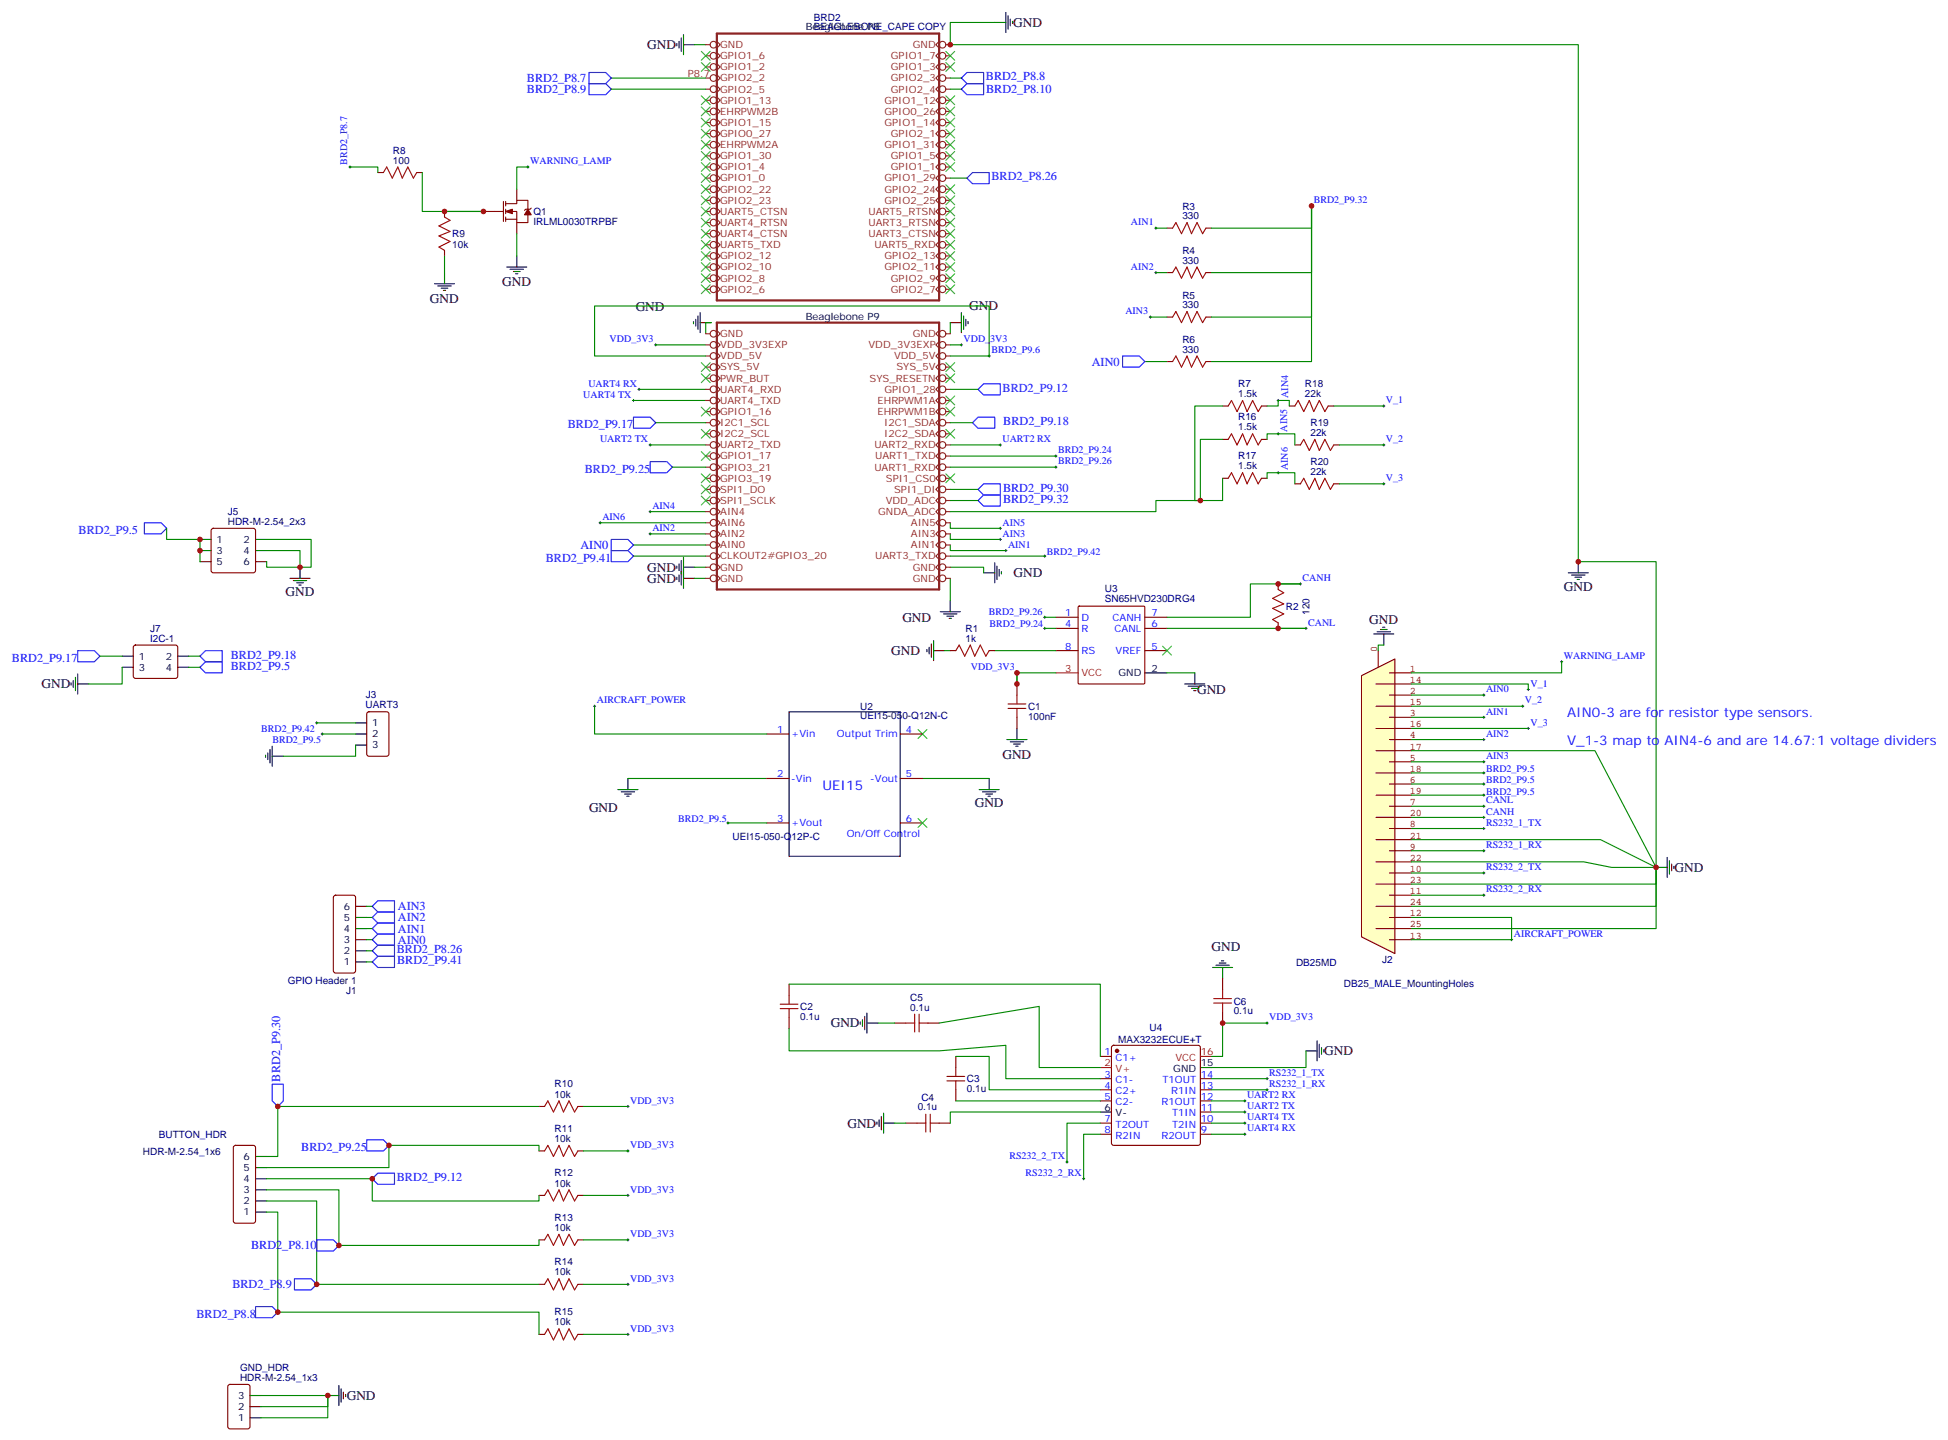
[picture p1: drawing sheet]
<svg xmlns="http://www.w3.org/2000/svg" width="618mm" height="457mm" viewBox="0 0 618 457" stroke-linecap="round" stroke-linejoin="round" font-family="sans-serif">
<g fill="none" stroke="#870000" stroke-width=".35">
<path d="M335.1 195.9h7.1M335.1 199.4h7.1M342.2 192.5l.3-.2h20.5l.3 .2v24.2l-.2 .3h-20.6l-.3-.2zM363.3 195.9h7.1M363.3 199.4h7.1M335.1 206.4h7.1M363.3 206.4h7.1M349.2 335.2h3.5M353 331.9l.4-.2h26.9l.5 .2 .2 .5v30.3l-.3 .5-.4 .2h-26.9l-.5-.2-.2-.5v-30.3zM349.2 342.3h3.5M349.2 345.8h3.5M349.2 349.3h3.5"/>
<path d="M349.2 356.4h3.5M349.2 359.9h3.5M381 342.3h3.5M381 345.8h3.5M381 349.3h3.5M381 356.4h3.5M381 359.9h3.5M381 352.8h3.5"/>
</g>
<g fill="none" stroke="#000" stroke-width=".35">
<path d="M363.3 213.5h7.1M376 217h6.4M377.1 217.7h4.2M378.1 218.4h2.2M378.8 219.1h.8M379.2 213.5v3.5M196.1 250.5h6.4M197.2 251.2h4.2M198.2 252h2.1M198.9 252.7h.7M199.3 247v3.5M310.8 250.5h6.3"/>
<path d="M311.8 251.2h4.3M312.9 252h2.1M313.6 252.7h.7M313.9 247v3.5M381 338.7h3.5M349.2 352.8h3.5"/>
</g>
<path d="M335.1 213.5h7.1M349.2 338.7h3.5M381 335.2h3.5" fill="none" stroke="#f00" stroke-width=".35"/>
<circle cx="354.5" cy="333.4" r=".53" fill="#870000" stroke="#870000" stroke-width=".35"/>
<path d="M199.3 247h44.1M292.8 247h21.1" fill="none" stroke="#008700" stroke-width=".35"/>
<path d="M188.3 224.1h.8M188.7 223.7v.7" fill="none" stroke="#000" stroke-width=".32"/>
<g fill="#850000" stroke="#850000" stroke-width=".35">
<circle cx="439.9" cy="213.5" r="1.06"/>
<circle cx="439.9" cy="220.6" r="1.06"/>
<circle cx="439.9" cy="227.6" r="1.06"/>
<circle cx="439.9" cy="234.7" r="1.06"/>
<circle cx="439.9" cy="241.7" r="1.06"/>
<circle cx="439.9" cy="248.8" r="1.06"/>
<circle cx="439.9" cy="255.8" r="1.06"/>
<circle cx="439.9" cy="262.9" r="1.06"/>
<circle cx="439.9" cy="269.9" r="1.06"/>
<circle cx="439.9" cy="277" r="1.06"/>
<circle cx="439.9" cy="284.1" r="1.06"/>
<circle cx="439.9" cy="291.1" r="1.06"/>
<circle cx="439.9" cy="298.2" r="1.06"/>
<circle cx="435.6" cy="217" r="1.06"/>
<circle cx="435.6" cy="224.1" r="1.06"/>
<circle cx="435.6" cy="231.1" r="1.06"/>
<circle cx="435.6" cy="238.2" r="1.06"/>
<circle cx="435.6" cy="245.3" r="1.06"/>
<circle cx="435.6" cy="252.3" r="1.06"/>
<circle cx="435.6" cy="259.4" r="1.06"/>
<circle cx="435.6" cy="266.4" r="1.06"/>
<circle cx="435.6" cy="273.5" r="1.06"/>
<circle cx="435.6" cy="280.5" r="1.06"/>
<circle cx="435.6" cy="287.6" r="1.06"/>
<circle cx="435.6" cy="294.6" r="1.06"/>
</g>
<path d="M432.1 214.4l10.6-5.3v93.5l-10.6-5.3z" fill="#ffffc2" stroke="#850000" stroke-width=".35"/>
<g fill="none" stroke="#850000" stroke-width=".35">
<path d="M436.7 217h11.3M437.4 206.4v5.3M440.9 213.5h7.1M436.7 224.1h11.3M436.7 231.1h11.3M436.7 238.2h11.3M440.9 220.6h7.1M440.9 227.6h7.1M440.9 234.7h7.1M436.7 259.4h11.3M436.7 245.3h11.3M436.7 252.3h11.3"/>
<path d="M440.9 241.7h7.1M440.9 248.8h7.1M440.9 255.8h7.1M436.7 266.4h11.3M436.7 273.5h11.3M440.9 262.9h7.1M440.9 269.9h7.1M440.9 277h7.1M436.7 280.5h11.3M436.7 287.6h11.3M436.7 294.6h11.3M440.9 284.1h7.1"/>
<path d="M440.9 291.1h7.1M440.9 298.2h7.1"/>
</g>
<g fill="none" stroke="#000" stroke-width=".32">
<path d="M110.7 53h.7M111.1 52.6v.7M167.2 53h.7M167.5 52.6v.7M366.5 72.4h.7M366.9 72v.7M415.9 65.3h.7M416.2 65v.7M366.5 86.5h.7M366.9 86.1v.8M207.8 109.4h.7M208.1 109.1v.7"/>
<path d="M304.8 109.4h.7M305.1 109.1v.7M313.6 113h.7M313.9 112.6v.7M364.7 100.6h.7M365.1 100.3v.7M200.7 127.1h.7M201 126.7v.7M202.5 123.5h.7M202.8 123.2v.7M405.3 127.1h.7M405.3 137.7h.7"/>
<path d="M405.7 126.7v.7M405.7 137.3v.7M438.8 128.8h.7M439.2 128.5v.7M206 141.2h.7M206.3 140.8v.7M317.1 141.2h.7M317.5 140.8v.7M334.8 144.7h.7M334.8 148.2h.7M335.1 144.4v.7M335.1 147.9v.7"/>
<path d="M405.3 150h.7M405.7 149.6v.8M438.8 141.2h.7M438.8 153.5h.7M439.2 140.8v.7M439.2 153.2v.7M190.1 165.9h.7M190.5 165.5v.7M206 162.3h.7M206 169.4h.7M206.3 162v.7M206.3 169.1v.7"/>
<path d="M317.1 171.2h.7M317.1 167.6h.7M317.5 167.3v.7M317.5 170.8v.7M318.9 174.7h.7M319.2 174.3v.7M331.2 176.5h.7M331.6 176.1v.7M331.2 199.4h.7M331.2 195.9h.7M331.6 195.5v.7M331.6 199v.7"/>
<path d="M412.4 185.3h.7M412.7 184.9v.7M414.1 199.4h.7M414.5 199v.7M322.4 213.5h.7M322.8 213.1v.8M484.7 218.8h.7M485 218.4v.7M495.3 210h.7M495.6 209.6v.7M100.2 229.4h.7M100.5 229v.7"/>
<path d="M101.9 232.9h.7M102.3 232.6v.7M470.6 220.6h.7M470.6 227.6h.7M470.6 234.7h.7M470.9 220.2v.7M470.9 227.3v.7M470.9 234.3v.7M482.9 224.1h.7M483.3 223.7v.7M484.7 231.1h.7M485 230.8v.7"/>
<path d="M470.6 241.7h.7M470.6 255.8h.7M470.6 259.4h.7M470.6 252.3h.7M470.6 245.3h.7M470.6 248.8h.7M470.9 241.4v.7M470.9 244.9v.7M470.9 248.4v.7M470.9 252v.7M470.9 255.5v.7M470.9 259v.7"/>
<path d="M230.7 261.1h.7M231 260.8v.7M470.6 262.9h.7M470.6 269.9h.7M470.6 277h.7M470.9 262.5v.7M470.9 269.6v.7M470.9 276.6v.8M470.6 284.1h.7M470.9 283.7v.7M479.4 298.2h.7M479.7 297.8v.7"/>
<path d="M401.8 324.6h.7M402.1 324.3v.7M198.9 351.1h.7M199.3 350.7v.7M394.7 352.8h.7M394.7 349.3h.7M394.7 359.9h.7M394.7 356.4h.7M395.1 349v.7M395.1 352.5v.7M395.1 356v.7M395.1 359.6v.7"/>
<path d="M401.8 345.8h.7M401.8 342.3h.7M402.1 341.9v.7M402.1 345.4v.7M198.9 365.2h.7M198.9 379.3h.7M199.3 364.8v.7M199.3 379v.7M338.3 368.7h.7M338.6 368.4v.7M343.6 374h.7M343.9 373.7v.7"/>
<path d="M198.9 393.4h.7M199.3 393.1v.7M198.9 407.5h.7M199.3 407.2v.7M198.9 423.4h.7M199.3 423.1v.7"/>
</g>
<g fill="none" stroke="#008700" stroke-width=".35">
<path d="M220.5 14.2h3.5M315.7 7.1h-14.1v7.1h199.3v164h24.7v97M194 24.8h30M194 28.3h30M301.6 24.8h3.5M301.6 28.3h3.5M111.1 53h8.8v1.8M134 54.8v12.3h19.4h-12.3M167.5 53h-3.5v7M301.6 56.5h5.3M164 74.2v7M366.9 72.4h3.5"/>
<path d="M416.2 65.3v49.4h-31.7M416.2 65.3v35.3h-31.7M416.2 65.3v21.2h-31.7M416.2 65.3v7.1h-31.7M141.1 81.2v5.3M366.9 86.5h3.5M208.1 109.4h15.9M224 113h-35.3v-15.9h125.2v15.9h-12.3M225.7 102.4h-1.7v3.5M301.6 109.4h3.5M301.6 102.4v3.5M363.3 114.7h7.1"/>
<path d="M365.1 100.6h5.3M201 127.1h23M202.8 123.5h21.2M208.1 134.1h15.9M301.6 123.5h8.8M301.6 134.1h7M388 128.8h-8.8v30h1.8v-19.4h7M402.1 128.8h3.6v-1.7h3.5v1.7M402.1 139.4v-1.7h8.9v3.5M423.3 128.8h15.9M206.3 141.2h17.7M213.4 148.2h10.6"/>
<path d="M301.6 141.2h15.9M301.6 144.7h33.5M301.6 148.2h33.5M301.6 155.3h8.8M301.6 158.8h8.8M388 151.8v7h-21.1v3.5h-65.3M402.1 151.8v-1.8h8.9v3.5M425.1 141.2h14.1M425.1 153.5h14.1M52.9 167.6v3.6h10.6v7M84.6 174.7h10.6v5.3h-10.6v-1.8M84.6 171.2h14.1v8.8h-3.5"/>
<path d="M190.5 165.9h33.5M201 176.5h23M201 172.9h23M206.3 169.4h17.7M206.3 162.3h17.7M220.5 180h3.5M301.6 169.4v1.8h15.9M301.6 165.9v1.7h15.9M301.6 172.9v1.8h17.6M301.6 180h10.6v1.8M301.6 176.5h30M220.5 183.5h3.5"/>
<path d="M301.6 183.5v7.1M331.6 199.4h3.5M331.6 195.9h3.5M370.4 199.4h44.1M405.7 185.3h7h-15.9v10.6h-26.4M31.7 208.2h7.1M38.8 211.7v5.3h-10.6M59.9 208.2h3.6M59.9 211.7h3.6M299.8 206.4h1.8M315.7 206.4h19.4M322.8 213.5v3.5v-3.5h12.3"/>
<path d="M370.4 213.5h8.8M439.2 204.7h-1.8v1.7M448 217h37v1.8M495.6 210v3.5h-47.6M100.5 229.4h12.4M102.3 232.9h10.6M112.9 236.4v3.6h-23M188.7 224.1v8.8h54.7M448 238.2h58.2l19.4 37M448 220.6h22.9M448 227.6h22.9M448 234.7h22.9"/>
<path d="M448 224.1h35.3M448 231.1h37M448 241.7h22.9M448 255.8h22.9M448 259.4h22.9M448 245.3h22.9M448 248.8h22.9M448 252.3h22.9M231 261.1h12.4M448 266.4h60l17.6 8.8M448 273.5h54.7l8.8 1.7h14.1M448 262.9h22.9"/>
<path d="M448 269.9h22.9M448 277h22.9M525.6 275.2v12.4h-77.6M525.6 275.2v19.4h-77.6M525.6 275.2v5.3h-77.6M116.4 298.2h1.7M116.4 294.6h1.7M116.4 287.6h1.7M116.4 291.1h1.7M448 291.1h31.7v7.1h-31.7M448 284.1h22.9M116.4 301.7h1.7"/>
<path d="M116.4 305.2h1.7M250.4 312.3h98.8v22.9M250.4 326.4v7h47.7l21.1-1.7v10.6h30M278.7 324.6h5.3M298.1 324.6l31.7-5.3v19.4h19.4M303.4 335.2h10.5v10.6h35.3M402.1 324.6h-14.1v10.6h-3.5M414.5 333.4v5.3h-30M171.1 351.1h-82.9v15.9h-3.6M185.2 351.1h14.1M284 356.4h3.5M303.4 349.3h45.8"/>
<path d="M349.2 356.4h-10.6v12.3M349.2 359.9h-5.3v14.1M349.2 352.8h-47.6v3.6M384.5 345.8h17.6M384.5 342.3h17.6M384.5 352.8h10.6M384.5 356.4h10.6M384.5 359.9h10.6M384.5 349.3h10.6M84.6 374h33.5v7.1h53v-1.8M84.6 377.5h23v17.7h63.5v-1.8M171.1 365.2v-1.8h-47.7v7.1h-38.8"/>
<path d="M185.2 365.2h14.1M185.2 379.3h14.1M84.6 381.1h15.9v26.4h70.6M84.6 384.6h3.6v31.7h82.9v7.1M185.2 393.4h14.1M185.2 407.5h14.1M185.2 423.4h14.1M82.9 442.8h21.1v3.5h-21.1M104 442.8v7.1h-21.1"/>
</g>
<g fill="none" stroke="#000" stroke-width=".35">
<path d="M214.8 13.8v.7M215.5 13.1v2.1M216.2 12.1v4.2M216.9 14.2h3.6M216.9 11v6.4M315.7 7.1h3.5M319.2 4v6.3M319.9 5v4.2M320.6 6.1v2.1M321.3 6.8v.7M137.9 90h6.4M139 90.7h4.2"/>
<path d="M140 91.4h2.1M140.7 92.1h.7M141.1 86.5v3.5M160.8 84.7h6.4M161.9 85.4h4.2M162.9 86.1h2.2M163.7 86.9h.7M164 81.2v3.5M222.2 99.2v6.4M305.1 99.2v6.4M220.1 102v.7M220.8 101.3v2.1"/>
<path d="M221.5 100.3v4.2M222.2 102.4h3.5M301.6 102.4h3.5M305.8 100.3v4.2M306.5 101.3v2.1M307.2 102v.7M63.5 171.2h3.5M63.5 174.7h3.5M63.5 178.2h3.5M81.1 171.2h3.5M81.1 174.7h3.5M81.1 178.2h3.5"/>
<path d="M95.2 180v3.5M214.8 179.6v.7M215.5 178.9v2.1M216.2 177.9v7.7M216.9 176.8v9.9M216.9 180h3.6M315.7 178.6v6.3M316.4 179.6v4.3M500.9 178.2v3.6M92 183.5h6.4M93.1 184.2h4.2M94.2 184.9h2.1"/>
<path d="M94.9 185.6h.7M214.8 183.2v.7M215.5 182.5v2.1M216.9 183.5h3.6M298.4 194.1h6.4M299.5 194.8h4.2M300.5 195.5h2.1M301.2 196.2h.7M301.6 190.6v3.5M312.2 181.8h3.5M317.1 180.7v2.1M317.8 181.4v.7"/>
<path d="M438.1 199.7h2.1M438.8 199h.7M497.7 181.8h6.4M498.8 182.5h4.2M499.9 183.2h2.1M500.6 183.9h.7M22.5 216.7v.7M23.2 216v2.1M24 214.9v4.2M24.7 217h3.5M24.7 213.9v6.3M38.8 208.2h3.5"/>
<path d="M38.8 211.7h3.5M56.4 208.2h3.5M56.4 211.7h3.5M294.2 206.1v.7M294.9 205.4v2.1M295.6 204.3v4.3M296.3 206.4h3.5M296.3 203.3v6.3M436 201.2h6.3M437.1 200.4h4.2M439.2 201.2v3.5M84.3 239.6v.7"/>
<path d="M85 238.9v2.1M85.7 237.8v4.3M86.4 240h3.5M86.4 236.8v6.3M112.9 236.4h3.5M112.9 229.4h3.5M112.9 232.9h3.5M250.4 225.8h35.3v45.9h-35.3zM319.6 234.7h6.3M320.6 235.4h4.3M321.7 236.1h2.1M322.4 236.8h.7"/>
<path d="M322.8 231.1v3.6M525.6 275.2h3.5M529.1 272.1v6.3M529.8 273.1v4.3M530.5 274.2v2.1M531.2 274.9v.7M112.9 298.2h3.5M112.9 294.6h3.5M112.9 291.1h3.5M112.9 287.6h3.5M112.9 305.2h3.5M112.9 301.7h3.5"/>
<path d="M384.8 307h6.4M385.9 306.3h4.2M387 305.6h2.1M387.7 304.9h.7M388 307v3.5M273 324.3v.7M273.7 323.6v2.1M274.4 322.5v4.2M275.1 324.6h3.6M275.1 321.5v6.3M414.5 333.4h3.5M418 330.3v6.3"/>
<path d="M418.7 331.3v4.3M419.4 332.4v2.1M420.1 333.1v.7M278.3 356v.7M279 355.3v2.1M279.7 354.3v4.2M280.4 356.4h3.6M280.4 353.2v6.4M81.1 377.5h3.5M81.1 374h3.5M81.1 370.5h3.5M81.1 367h3.5"/>
<path d="M81.1 384.6h3.5M81.1 381.1h3.5M107.6 439.6v6.4M79.3 442.8h3.6M79.3 449.9h3.6M79.3 446.3h3.6M104 442.8h3.6M108.3 440.7v4.2M109 441.7v2.2M109.7 442.5v.7"/>
</g>
<g fill="none" stroke="#3c3" stroke-width=".35">
<path d="M222.6 16.3l2.8 2.8M222.6 19.8l2.8 2.8M225.4 16.3l-2.8 2.8M225.4 19.8l-2.8 2.8M300.2 16.3l2.8 2.8M300.2 19.8l2.8 2.8M303 16.3l-2.8 2.8M303 19.8l-2.8 2.8M222.6 30.4l2.8 2.8M222.6 33.9l2.8 2.9M222.6 37.5l2.8 2.8M225.4 30.4l-2.8 2.8"/>
<path d="M225.4 33.9l-2.8 2.9M225.4 37.5l-2.8 2.8M300.2 30.4l2.8 2.8M300.2 33.9l2.8 2.9M300.2 37.5l2.8 2.8M303 30.4l-2.8 2.8M303 33.9l-2.8 2.9M303 37.5l-2.8 2.8M222.6 41l2.8 2.8M222.6 44.5l2.8 2.8M222.6 58.6l2.8 2.9M222.6 48l2.8 2.9"/>
<path d="M222.6 51.6l2.8 2.8M222.6 55.1l2.8 2.8M225.4 41l-2.8 2.8M225.4 44.5l-2.8 2.8M225.4 58.6l-2.8 2.9M225.4 48l-2.8 2.9M225.4 51.6l-2.8 2.8M225.4 55.1l-2.8 2.8M300.2 41l2.8 2.8M300.2 58.6l2.8 2.9M300.2 44.5l2.8 2.8M300.2 48l2.8 2.9"/>
<path d="M300.2 51.6l2.8 2.8M303 41l-2.8 2.8M303 58.6l-2.8 2.9M303 51.6l-2.8 2.8M303 44.5l-2.8 2.8M303 48l-2.8 2.9M222.6 62.2l2.8 2.8M222.6 65.7l2.8 2.8M222.6 69.2l2.8 2.8M222.6 72.7l2.8 2.9M222.6 76.3l2.8 2.8M222.6 79.8l2.8 2.8"/>
<path d="M225.4 62.2l-2.8 2.8M225.4 65.7l-2.8 2.8M225.4 69.2l-2.8 2.8M225.4 72.7l-2.8 2.9M225.4 76.3l-2.8 2.8M225.4 79.8l-2.8 2.8M300.2 62.2l2.8 2.8M300.2 65.7l2.8 2.8M300.2 69.2l2.8 2.8M300.2 72.7l2.8 2.9M300.2 76.3l2.8 2.8M300.2 79.8l2.8 2.8"/>
<path d="M303 62.2l-2.8 2.8M303 65.7l-2.8 2.8M303 69.2l-2.8 2.8M303 72.7l-2.8 2.9M303 76.3l-2.8 2.8M303 79.8l-2.8 2.8M222.6 83.3l2.8 2.8M222.6 86.9l2.8 2.8M222.6 90.4l2.8 2.8M225.4 83.3l-2.8 2.8M225.4 86.9l-2.8 2.8M225.4 90.4l-2.8 2.8"/>
<path d="M300.2 83.3l2.8 2.8M300.2 86.9l2.8 2.8M300.2 90.4l2.8 2.8M303 83.3l-2.8 2.8M303 86.9l-2.8 2.8M303 90.4l-2.8 2.8M222.6 115.1l2.8 2.8M222.6 118.6l2.8 2.8M225.4 118.6l-2.8 2.8M225.4 115.1l-2.8 2.8M300.2 115.1l2.8 2.8M300.2 118.6l2.8 2.8"/>
<path d="M303 115.1l-2.8 2.8M303 118.6l-2.8 2.8M222.6 129.2l2.8 2.8M222.6 136.2l2.8 2.9M225.4 136.2l-2.8 2.9M225.4 129.2l-2.8 2.8M300.2 125.7l2.8 2.8M300.2 129.2l2.8 2.8M300.2 136.2l2.8 2.9M303 125.7l-2.8 2.8M303 129.2l-2.8 2.8M303 136.2l-2.8 2.9"/>
<path d="M222.6 143.3l2.8 2.8M222.6 150.4l2.8 2.8M222.6 153.9l2.8 2.8M222.6 157.4l2.8 2.8M225.4 143.3l-2.8 2.8M225.4 150.4l-2.8 2.8M225.4 153.9l-2.8 2.8M225.4 157.4l-2.8 2.8M300.2 150.4l2.8 2.8M303 150.4l-2.8 2.8M369 205l2.8 2.9M371.8 205l-2.8 2.9"/>
<path d="M291.4 231.5l2.8 2.8M294.2 231.5l-2.8 2.8M291.4 259.7l2.8 2.8M294.2 259.7l-2.8 2.8"/>
</g>
<g fill="none" stroke="#870000" stroke-width=".35">
<path d="M119.9 54.8h1.8M132.3 54.8h1.7M141.1 67.1v1.8M141.1 79.4v1.8M153.4 67.1h6.4M159.8 63.9v6.4M160.5 64.6h3.5v-1h3.5v2.8M160.5 67.1h3.5v3.5h3.5v-2.4M160.5 69.6h3.5M160.5 63.9v1.4M160.5 66.4v1.4M160.5 68.9v1.4"/>
<path d="M164 60v3.6M164 70.6v3.6M168.6 66l-.4 .4h-1.4l-.3 .3M370.4 72.4h1.7M382.7 72.4h1.8M370.4 86.5h1.7M382.7 86.5h1.8M370.4 100.6h1.7M370.4 114.7h1.7M382.7 100.6h1.8M382.7 114.7h1.8M388 128.8h1.8"/>
<path d="M388 139.4h1.8M400.4 128.8h1.7M400.4 139.4h1.7M409.2 128.8h1.8M421.5 128.8h1.8M388 151.8h1.8M400.4 151.8h1.7M411 141.2h1.7M411 153.5h1.7M423.3 141.2h1.8M423.3 153.5h1.8M67.2 167.8l.5-.2h12.7l.5 .2 .2 .5v12.7l-.2 .5-.5 .3h-12.7l-.5-.3-.2-.5v-12.7z"/>
<path d="M405.7 185.3v1.7M405.7 197.6v1.8M42.5 204.9l.5-.2h12.7l.5 .2 .2 .5-.1 9.4-.6 .5-13-.1-.4-.6v-9.2zM301.6 206.4h1.8M313.9 206.4h1.8M322.8 217v3.6M116.6 226.1l.5-.3h5.6l.7 .5v13l-.4 .6-5.9 .1-.7-.5v-12.9zM243.4 232.9h7M285.7 232.9h7.1M322.8 227.6v3.5M243.4 247h7M285.7 247h7.1"/>
<path d="M243.4 261.1h7M285.7 261.1h7.1M106 284.3l.5-.2h5.6l.7 .4 .1 23.5-.5 .7-5.9 .1-.6-.5-.1-23.5zM250.4 312.3v3.5M388 310.5v3.5M250.4 322.9v3.5M284 324.6h3.5M294.5 324.6h3.6M303.4 335.2v3.5M388 321.1v3.5M171.1 351.1h1.7M183.4 351.1h1.8"/>
<path d="M287.5 356.4h3.5M298.1 356.4h3.5M303.4 345.8v3.5M74.3 363.6l.5-.2h5.6l.6 .5 .1 23.5-.5 .7h-5.8l-.7-.4-.1-23.6zM171.1 379.3h1.7M171.1 365.2h1.7M183.4 379.3h1.8M183.4 365.2h1.8M171.1 393.4h1.7M183.4 393.4h1.8M171.1 407.5h1.7M183.4 407.5h1.8"/>
<path d="M72.5 439.5l.5-.2h5.6l.7 .4v13l-.4 .6-5.9 .1-.7-.5v-12.9zM171.1 423.4h1.7M183.4 423.4h1.8"/>
</g>
<g fill="none" stroke="#a10000" stroke-width=".35">
<path d="M121.7 54.8l1-1.8 1.8 3.5 1.8-3.5 1.4 3.5 1.7-3.5 1.8 3.5 1.1-1.7M141.1 68.9l1.7 1-3.5 1.8 3.5 1.7-3.5 1.5 3.5 1.7-3.5 1.8 1.8 1M372.1 72.4l1.1-1.8 1.8 3.6 1.7-3.6 1.4 3.6 1.8-3.6 1.8 3.6 1-1.8M372.1 86.5l1.1-1.8 1.8 3.6 1.7-3.6 1.4 3.6 1.8-3.6 1.8 3.6 1-1.8M372.1 100.6l1.1-1.8 1.8 3.6 1.7-3.6 1.4 3.6 1.8-3.6 1.8 3.6 1-1.8M372.1 114.7l1.1-1.7 1.8 3.5 1.7-3.5 1.4 3.5 1.8-3.5 1.8 3.5 1-1.8M389.8 128.8l1-1.7 1.8 3.5 1.8-3.5 1.4 3.5 1.7-3.5 1.8 3.5 1.1-1.8M389.8 139.4l1-1.7 1.8 3.5 1.8-3.5 1.4 3.5 1.7-3.5 1.8 3.5 1.1-1.8M411 128.8l1-1.7 1.8 3.5 1.7-3.5 1.4 3.5 1.8-3.5 1.8 3.5 1-1.8M389.8 151.8l1-1.8 1.8 3.5 1.8-3.5 1.4 3.5 1.7-3.5 1.8 3.5 1.1-1.7M412.7 141.2l1.1-1.8 1.7 3.5 1.8-3.5 1.4 3.5 1.8-3.5 1.7 3.5 1.1-1.7M412.7 153.5l1.1-1.7 1.7 3.5 1.8-3.5 1.4 3.5 1.8-3.5 1.7 3.5 1.1-1.8"/>
<path d="M405.7 187l1.7 1.1-3.5 1.8 3.5 1.7-3.5 1.4 3.5 1.8-3.5 1.8 1.8 1M303.4 206.4l1-1.7 1.8 3.5 1.7-3.5 1.5 3.5 1.7-3.5 1.8 3.5 1-1.8M319.9 224.8h5.7M319.9 223.4h5.7M322.8 220.6v2.8M322.8 224.8v2.8M247.6 318.6h5.7M250.4 315.8v2.8M385.2 318.3h5.6M385.2 316.9h5.6M388 314v2.9M388 318.3v2.8"/>
<path d="M247.6 320h5.7M250.4 320v2.9M287.5 324.6h2.8M290.3 321.8v5.6M291.7 324.6h2.8M291.7 321.8v5.6M303.4 338.7v2.9M172.8 351.1l1.1-1.8 1.7 3.5 1.8-3.5 1.4 3.5 1.8-3.5 1.8 3.5 1-1.7M291 356.4h2.8M293.8 353.6v5.6M295.2 356.4h2.9M295.2 353.6v5.6"/>
<path d="M300.5 343h5.7M300.5 341.6h5.7M303.4 343v2.8M172.8 379.3l1.1-1.8 1.7 3.6 1.8-3.6 1.4 3.6 1.8-3.6 1.8 3.6 1-1.8M172.8 365.2l1.1-1.8 1.7 3.6 1.8-3.6 1.4 3.6 1.8-3.6 1.8 3.6 1-1.8M172.8 393.4l1.1-1.7 1.7 3.5 1.8-3.5 1.4 3.5 1.8-3.5 1.8 3.5 1-1.8M172.8 407.5l1.1-1.7 1.7 3.5 1.8-3.5 1.4 3.5 1.8-3.5 1.8 3.5 1-1.8M172.8 423.4l1.1-1.8 1.7 3.6 1.8-3.6 1.4 3.6 1.8-3.6 1.8 3.6 1-1.8"/>
</g>
<g fill="#870000" stroke="#870000" stroke-width=".35">
<path d="M160.5 67.1l2.1-.7v1.4z"/>
<path d="M167.5 66.4l1.1 1.8h-2.1z"/>
</g>
<path d="M227.5 10.7h70.6v84.6h-70.6zM227.5 102.4h70.6v84.6h-70.6z" fill="none" stroke="#8c2424" stroke-width=".71"/>
<g fill="none" stroke="#8c2424" stroke-width=".35">
<path d="M224 14.2h1.4M224 17.7h1.4M227.5 13.1l1.1 1.1-1.1 1M227.5 16.7l1.1 1-1.1 1.1M298.1 13.1l-1.1 1.1 1.1 1M298.1 16.7l-1.1 1 1.1 1.1M300.2 14.2h1.4M300.2 17.7h1.4M224 21.2h1.4M224 24.8h1.4M224 28.3h1.4M224 31.8h1.4"/>
<path d="M224 35.3h1.4M224 38.9h1.4M227.5 20.2l1.1 1-1.1 1.1M227.5 23.7l1.1 1.1-1.1 1M227.5 27.2l1.1 1.1-1.1 1.1M227.5 30.8l1.1 1-1.1 1.1M227.5 34.3l1.1 1-1.1 1.1M227.5 37.8l1.1 1.1-1.1 1M298.1 20.2l-1.1 1 1.1 1.1M298.1 23.7l-1.1 1.1 1.1 1M298.1 27.2l-1.1 1.1 1.1 1.1M298.1 30.8l-1.1 1 1.1 1.1"/>
<path d="M298.1 34.3l-1.1 1 1.1 1.1M298.1 37.8l-1.1 1.1 1.1 1M300.2 21.2h1.4M300.2 24.8h1.4M300.2 28.3h1.4M300.2 31.8h1.4M300.2 35.3h1.4M300.2 38.9h1.4M224 42.4h1.4M224 45.9h1.4M224 49.5h1.4M224 53h1.4"/>
<path d="M224 56.5h1.4M227.5 41.3l1.1 1.1-1.1 1.1M227.5 44.9l1.1 1-1.1 1.1M227.5 48.4l1.1 1.1-1.1 1M227.5 51.9l1.1 1.1-1.1 1M227.5 55.5l1.1 1-1.1 1.1M227.5 59l1.1 1-1.1 1.1M298.1 41.3l-1.1 1.1 1.1 1.1M298.1 44.9l-1.1 1 1.1 1.1M298.1 48.4l-1.1 1.1 1.1 1M298.1 51.9l-1.1 1.1 1.1 1M298.1 55.5l-1.1 1 1.1 1.1"/>
<path d="M298.1 59l-1.1 1 1.1 1.1M300.2 42.4h1.4M300.2 45.9h1.4M300.2 49.5h1.4M300.2 53h1.4M300.2 56.5h1.4M224 60h1.4M224 63.6h1.4M224 67.1h1.4M224 70.6h1.4M224 74.2h1.4M224 77.7h1.4"/>
<path d="M227.5 62.5l1.1 1.1-1.1 1M227.5 66l1.1 1.1-1.1 1.1M227.5 69.6l1.1 1-1.1 1.1M227.5 73.1l1.1 1.1-1.1 1M227.5 76.6l1.1 1.1-1.1 1M298.1 62.5l-1.1 1.1 1.1 1M298.1 66l-1.1 1.1 1.1 1.1M298.1 69.6l-1.1 1 1.1 1.1M298.1 73.1l-1.1 1.1 1.1 1M298.1 76.6l-1.1 1.1 1.1 1M300.2 60h1.4M300.2 63.6h1.4"/>
<path d="M300.2 67.1h1.4M300.2 70.6h1.4M300.2 74.2h1.4M300.2 77.7h1.4M224 81.2h1.4M224 84.7h1.4M224 88.3h1.4M224 91.8h1.4M227.5 80.2l1.1 1-1.1 1.1M227.5 83.7l1.1 1-1.1 1.1M227.5 87.2l1.1 1.1-1.1 1M227.5 90.7l1.1 1.1-1.1 1.1"/>
<path d="M298.1 80.2l-1.1 1 1.1 1.1M298.1 83.7l-1.1 1 1.1 1.1M298.1 87.2l-1.1 1.1 1.1 1M298.1 90.7l-1.1 1.1 1.1 1.1M300.2 81.2h1.4M300.2 84.7h1.4M300.2 88.3h1.4M300.2 91.8h1.4M224 105.9h1.4M224 109.4h1.4M224 113h1.4M224 116.5h1.4"/>
<path d="M227.5 104.8l1.1 1.1-1.1 1.1M227.5 108.4l1.1 1-1.1 1.1M227.5 111.9l1.1 1.1-1.1 1M227.5 115.4l1.1 1.1-1.1 1M227.5 119l1.1 1-1.1 1.1M298.1 104.8l-1.1 1.1 1.1 1.1M298.1 108.4l-1.1 1 1.1 1.1M298.1 111.9l-1.1 1.1 1.1 1M298.1 115.4l-1.1 1.1 1.1 1M298.1 119l-1.1 1 1.1 1.1M300.2 105.9h1.4M300.2 109.4h1.4"/>
<path d="M300.2 113h1.4M300.2 116.5h1.4M224 120h1.4M224 123.5h1.4M224 127.1h1.4M224 130.6h1.4M224 134.1h1.4M224 137.7h1.4M227.5 122.5l1.1 1-1.1 1.1M227.5 126l1.1 1.1-1.1 1M227.5 129.5l1.1 1.1-1.1 1.1M227.5 133.1l1.1 1-1.1 1.1"/>
<path d="M227.5 136.6l1.1 1.1-1.1 1M298.1 122.5l-1.1 1 1.1 1.1M298.1 126l-1.1 1.1 1.1 1M298.1 129.5l-1.1 1.1 1.1 1.1M298.1 133.1l-1.1 1 1.1 1.1M298.1 136.6l-1.1 1.1 1.1 1M300.2 120h1.4M300.2 123.5h1.4M300.2 127.1h1.4M300.2 130.6h1.4M300.2 134.1h1.4M300.2 137.7h1.4"/>
<path d="M224 141.2h1.4M224 144.7h1.4M224 148.2h1.4M224 151.8h1.4M224 155.3h1.4M224 158.8h1.4M227.5 140.1l1.1 1.1-1.1 1M227.5 143.7l1.1 1-1.1 1.1M227.5 147.2l1.1 1-1.1 1.1M227.5 150.7l1.1 1.1-1.1 1M227.5 154.2l1.1 1.1-1.1 1.1M227.5 157.8l1.1 1-1.1 1.1"/>
<path d="M298.1 140.1l-1.1 1.1 1.1 1M298.1 143.7l-1.1 1 1.1 1.1M298.1 147.2l-1.1 1 1.1 1.1M298.1 150.7l-1.1 1.1 1.1 1M298.1 154.2l-1.1 1.1 1.1 1.1M298.1 157.8l-1.1 1 1.1 1.1M300.2 141.2h1.4M300.2 144.7h1.4M300.2 148.2h1.4M300.2 151.8h1.4M300.2 155.3h1.4M300.2 158.8h1.4"/>
<path d="M224 162.3h1.4M224 165.9h1.4M224 169.4h1.4M224 172.9h1.4M224 176.5h1.4M224 180h1.4M227.5 161.3l1.1 1-1.1 1.1M227.5 164.8l1.1 1.1-1.1 1M227.5 168.3l1.1 1.1-1.1 1.1M227.5 171.9l1.1 1-1.1 1.1M227.5 175.4l1.1 1.1-1.1 1M227.5 178.9l1.1 1.1-1.1 1"/>
<path d="M298.1 161.3l-1.1 1 1.1 1.1M298.1 164.8l-1.1 1.1 1.1 1M298.1 168.3l-1.1 1.1 1.1 1.1M298.1 171.9l-1.1 1 1.1 1.1M298.1 175.4l-1.1 1.1 1.1 1M298.1 178.9l-1.1 1.1 1.1 1M300.2 162.3h1.4M300.2 165.9h1.4M300.2 169.4h1.4M300.2 172.9h1.4M300.2 176.5h1.4M300.2 180h1.4"/>
<path d="M224 183.5h1.4M227.5 182.5l1.1 1-1.1 1.1M298.1 182.5l-1.1 1 1.1 1.1M300.2 183.5h1.4"/>
<circle cx="226.4" cy="17.7" r="1.06"/>
<circle cx="226.4" cy="14.2" r="1.06"/>
<circle cx="299.1" cy="17.7" r="1.06"/>
<circle cx="299.1" cy="14.2" r="1.06"/>
<circle cx="226.4" cy="24.8" r="1.06"/>
<circle cx="226.4" cy="21.2" r="1.06"/>
<circle cx="226.4" cy="28.3" r="1.06"/>
<circle cx="226.4" cy="38.9" r="1.06"/>
<circle cx="226.4" cy="35.3" r="1.06"/>
<circle cx="226.4" cy="31.8" r="1.06"/>
<circle cx="299.1" cy="28.3" r="1.06"/>
<circle cx="299.1" cy="31.8" r="1.06"/>
<circle cx="299.1" cy="35.3" r="1.06"/>
<circle cx="299.1" cy="38.9" r="1.06"/>
<circle cx="299.1" cy="21.2" r="1.06"/>
<circle cx="299.1" cy="24.8" r="1.06"/>
<circle cx="226.4" cy="49.5" r="1.06"/>
<circle cx="226.4" cy="53" r="1.06"/>
<circle cx="226.4" cy="42.4" r="1.06"/>
<circle cx="226.4" cy="45.9" r="1.06"/>
<circle cx="226.4" cy="56.5" r="1.06"/>
<circle cx="299.1" cy="56.5" r="1.06"/>
<circle cx="299.1" cy="42.4" r="1.06"/>
<circle cx="299.1" cy="45.9" r="1.06"/>
<circle cx="299.1" cy="53" r="1.06"/>
<circle cx="299.1" cy="49.5" r="1.06"/>
<circle cx="226.4" cy="63.6" r="1.06"/>
<circle cx="226.4" cy="67.1" r="1.06"/>
<circle cx="226.4" cy="77.7" r="1.06"/>
<circle cx="226.4" cy="74.2" r="1.06"/>
<circle cx="226.4" cy="70.6" r="1.06"/>
<circle cx="226.4" cy="60" r="1.06"/>
<circle cx="299.1" cy="63.6" r="1.06"/>
<circle cx="299.1" cy="70.6" r="1.06"/>
<circle cx="299.1" cy="74.2" r="1.06"/>
<circle cx="299.1" cy="60" r="1.06"/>
<circle cx="299.1" cy="67.1" r="1.06"/>
<circle cx="299.1" cy="77.7" r="1.06"/>
<circle cx="226.4" cy="81.2" r="1.06"/>
<circle cx="226.4" cy="91.8" r="1.06"/>
<circle cx="226.4" cy="84.7" r="1.06"/>
<circle cx="226.4" cy="88.3" r="1.06"/>
<circle cx="299.1" cy="91.8" r="1.06"/>
<circle cx="299.1" cy="88.3" r="1.06"/>
<circle cx="299.1" cy="81.2" r="1.06"/>
<circle cx="299.1" cy="84.7" r="1.06"/>
<circle cx="226.4" cy="109.4" r="1.06"/>
<circle cx="226.4" cy="116.5" r="1.06"/>
<circle cx="226.4" cy="105.9" r="1.06"/>
<circle cx="226.4" cy="113" r="1.06"/>
<circle cx="299.1" cy="109.4" r="1.06"/>
<circle cx="299.1" cy="116.5" r="1.06"/>
<circle cx="299.1" cy="105.9" r="1.06"/>
<circle cx="299.1" cy="113" r="1.06"/>
<circle cx="226.4" cy="127.1" r="1.06"/>
<circle cx="226.4" cy="134.1" r="1.06"/>
<circle cx="226.4" cy="130.6" r="1.06"/>
<circle cx="226.4" cy="137.7" r="1.06"/>
<circle cx="226.4" cy="123.5" r="1.06"/>
<circle cx="226.4" cy="120" r="1.06"/>
<circle cx="299.1" cy="120" r="1.06"/>
<circle cx="299.1" cy="134.1" r="1.06"/>
<circle cx="299.1" cy="127.1" r="1.06"/>
<circle cx="299.1" cy="123.5" r="1.06"/>
<circle cx="299.1" cy="130.6" r="1.06"/>
<circle cx="299.1" cy="137.7" r="1.06"/>
<circle cx="226.4" cy="141.2" r="1.06"/>
<circle cx="226.4" cy="158.8" r="1.06"/>
<circle cx="226.4" cy="155.3" r="1.06"/>
<circle cx="226.4" cy="144.7" r="1.06"/>
<circle cx="226.4" cy="148.2" r="1.06"/>
<circle cx="226.4" cy="151.8" r="1.06"/>
<circle cx="299.1" cy="141.2" r="1.06"/>
<circle cx="299.1" cy="155.3" r="1.06"/>
<circle cx="299.1" cy="144.7" r="1.06"/>
<circle cx="299.1" cy="151.8" r="1.06"/>
<circle cx="299.1" cy="158.8" r="1.06"/>
<circle cx="299.1" cy="148.2" r="1.06"/>
<circle cx="226.4" cy="165.9" r="1.06"/>
<circle cx="226.4" cy="180" r="1.06"/>
<circle cx="226.4" cy="172.9" r="1.06"/>
<circle cx="226.4" cy="176.5" r="1.06"/>
<circle cx="226.4" cy="162.3" r="1.06"/>
<circle cx="226.4" cy="169.4" r="1.06"/>
<circle cx="299.1" cy="172.9" r="1.06"/>
<circle cx="299.1" cy="180" r="1.06"/>
<circle cx="299.1" cy="165.9" r="1.06"/>
<circle cx="299.1" cy="162.3" r="1.06"/>
<circle cx="299.1" cy="169.4" r="1.06"/>
<circle cx="299.1" cy="176.5" r="1.06"/>
<circle cx="226.4" cy="183.5" r="1.06"/>
<circle cx="299.1" cy="183.5" r="1.06"/>
</g>
<g fill="none" stroke="#00f" stroke-width=".35">
<path d="M186.9 26.5h5.3l1.8 1.8-1.8 1.8h-5.3zM186.9 23h5.3l1.8 1.8-1.8 1.7h-5.3zM305.1 24.8l1.8-1.8h5.3v3.5h-5.3zM305.1 28.3l1.8-1.8h5.3v3.6h-5.3zM308.6 54.8h5.3v3.5h-5.3l-1.7-1.8zM356.3 113h5.3l1.7 1.7-1.7 1.8h-5.3zM201 132.4h5.3l1.8 1.7-1.8 1.8h-5.3zM308.6 134.1l1.8-1.7h5.3v3.5h-5.3zM312.2 121.8h5.3v3.5h-5.3l-1.8-1.8zM206.3 146.5h5.3l1.8 1.7-1.8 1.8h-5.3zM310.4 155.3l1.8-1.8h5.3v3.6h-5.3zM312.2 157.1h5.3v3.5h-5.3l-1.8-1.8z"/>
<path d="M45.8 165.9h5.3l1.8 1.7-1.8 1.8h-5.3zM194 171.2h5.3l1.7 1.7-1.7 1.8h-5.3zM194 174.7h5.3l1.7 1.8-1.7 1.7h-5.3zM24.7 206.4h5.3l1.7 1.8-1.7 1.8h-5.3zM63.5 208.2l1.7-1.8h5.3v3.6h-5.3zM63.5 211.7l1.7-1.7h5.3v3.5h-5.3zM118.1 298.2l1.8-1.8h5.3v3.5h-5.3zM118.1 294.6l1.8-1.7h5.3v3.5h-5.3zM118.1 291.1l1.8-1.8h5.3v3.6h-5.3zM118.1 287.6l1.8-1.8h5.3v3.5h-5.3zM118.1 305.2l1.8-1.7h5.3v3.5h-5.3zM118.1 301.7l1.8-1.8h5.3v3.6h-5.3z"/>
<path d="M86.4 344h3.5v5.3l-1.7 1.8-1.8-1.8zM116.4 361.7h5.3l1.7 1.7-1.7 1.8h-5.3zM118.1 374l1.8-1.7h5.3v3.5h-5.3zM100.5 393.4h5.3l1.8 1.8-1.8 1.7h-5.3zM81.1 414.6h5.3l1.8 1.7-1.8 1.8h-5.3zM93.5 405.8h5.2l1.8 1.7-1.8 1.8h-5.2z"/>
</g>
<g fill="#c00">
<circle cx="525.6" cy="275.2" r=".88"/>
<circle cx="500.9" cy="178.2" r=".88"/>
<circle cx="405.7" cy="185.3" r=".88"/>
<circle cx="405.7" cy="199.4" r=".88"/>
<circle cx="416.2" cy="65.3" r=".88"/>
<circle cx="322.8" cy="213.5" r=".88"/>
<circle cx="322.8" cy="217" r=".88"/>
<circle cx="388" cy="324.6" r=".88"/>
<circle cx="141.1" cy="67.1" r=".88"/>
<circle cx="153.4" cy="67.1" r=".88"/>
<circle cx="104" cy="442.8" r=".88"/>
<circle cx="381" cy="158.8" r=".88"/>
<circle cx="63.5" cy="171.2" r=".88"/>
<circle cx="63.5" cy="174.7" r=".88"/>
<circle cx="95.2" cy="180" r=".88"/>
<circle cx="301.6" cy="14.2" r=".88"/>
<circle cx="88.2" cy="416.3" r=".88"/>
<circle cx="100.5" cy="407.5" r=".88"/>
<circle cx="107.6" cy="395.2" r=".88"/>
<circle cx="118.1" cy="374" r=".88"/>
<circle cx="123.4" cy="363.4" r=".88"/>
<circle cx="88.2" cy="351.1" r=".88"/>
</g>
<g font-size="4.2">
<text x="321.5" y="8.5">GND</text>
<text x="205.4" y="15.6">GND</text>
<text x="159.4" y="90.8">GND</text>
<text x="136.5" y="96">GND</text>
<text x="201.8" y="98.5">GND</text>
<text x="307.6" y="98.5">GND</text>
<text x="205.4" y="181.4">GND</text>
<text x="205.4" y="184.9">GND</text>
<text x="321.7" y="183.1">GND</text>
<text x="90.6" y="189.2">GND</text>
<text x="496.3" y="187.4">GND</text>
<text x="286.4" y="197.2">GND</text>
<text x="434.6" y="198">GND</text>
<text x="282.9" y="207.8">GND</text>
<text x="13.2" y="218.4">GND</text>
<text x="379.9" y="220.2">GND</text>
<text x="318.1" y="240.7">GND</text>
<text x="186.9" y="257.6">GND</text>
<text x="309.4" y="256.2">GND</text>
<text x="531.4" y="276.6">GND</text>
<text x="384.5" y="301.7">GND</text>
<text x="263.6" y="326">GND</text>
<text x="420.3" y="334.8">GND</text>
<text x="268.9" y="357.8">GND</text>
<text x="110" y="444.2">GND</text>
</g>
<g font-size="4.2" fill="#00f">
<text x="497.4" y="227.6">AIN0-3 are for resistor type sensors.</text>
<text x="497.4" y="236.4">V_1-3 map to AIN4-6 and are 14.67:1 voltage dividers</text>
<text x="261" y="250.5">UEI15</text>
</g>
<g font-size="3.9" fill="#00f">
<text x="167.2" y="29.5">BRD2_P8.9</text>
<text x="167.2" y="26">BRD2_P8.7</text>
<text x="312.9" y="25.5">BRD2_P8.8</text>
<text x="312.9" y="29.5">BRD2_P8.10</text>
<text x="314.6" y="57.2">BRD2_P8.26</text>
<text x="346.5" y="116">AIN0</text>
<text x="318.2" y="124.2">BRD2_P9.12</text>
<text x="180.2" y="135.9">BRD2_P9.17</text>
<text x="318.4" y="134.9">BRD2_P9.18</text>
<text x="185.6" y="150.1">BRD2_P9.25</text>
<text x="318.3" y="156">BRD2_P9.30</text>
<text x="318.3" y="159.5">BRD2_P9.32</text>
<text x="24.9" y="169.4">BRD2_P9.5</text>
<text x="173.2" y="178.3">BRD2_P9.41</text>
<text x="184.2" y="174.2">AIN0</text>
<text x="3.8" y="210">BRD2_P9.17</text>
<text x="73.2" y="209">BRD2_P9.18</text>
<text x="73.2" y="212.5">BRD2_P9.5</text>
<text x="126.3" y="292.4">AIN2</text>
<text x="126.3" y="288.8">AIN3</text>
<text x="126.3" y="299.4">AIN0</text>
<text x="126.3" y="295.9">AIN1</text>
<text x="125.9" y="302.4">BRD2_P8.26</text>
<text x="126" y="305.9">BRD2_P9.41</text>
<text x="88.9" y="343.2" transform="rotate(-90 88.9 343.2)">BRD2_P9.30</text>
<text x="95.6" y="365.3">BRD2_P9.25</text>
<text x="125.9" y="374.7">BRD2_P9.12</text>
<text x="79.7" y="396.5">BRD2_P8.10</text>
<text x="73.7" y="408.8">BRD2_P8.9</text>
<text x="62.4" y="418.2">BRD2_P8.8</text>
</g>
<g font-size="3.2">
<text x="255.7" y="9.7">Beaglebone P8</text>
<text x="255.7" y="101.4">Beaglebone P9</text>
<text x="68.8" y="172.2">1</text>
<text x="77.3" y="172.2">2</text>
<text x="68.8" y="175.8">3</text>
<text x="68.8" y="179.3">5</text>
<text x="77.3" y="175.8">4</text>
<text x="77.3" y="179.3">6</text>
<text x="44.1" y="209.3">1</text>
<text x="52.6" y="209.3">2</text>
<text x="44.1" y="212.8">3</text>
<text x="52.6" y="212.8">4</text>
<text x="355" y="214.6">GND</text>
<text x="365.4" y="213.1">2</text>
<text x="118.1" y="230.4">1</text>
<text x="118.1" y="234">2</text>
<text x="118.1" y="237.5">3</text>
<text x="109.1" y="292.2">5</text>
<text x="109.1" y="288.6">6</text>
<text x="109.1" y="299.2">3</text>
<text x="109.1" y="295.7">4</text>
<text x="109.1" y="302.8">2</text>
<text x="109.1" y="306.3">1</text>
<text x="372.4" y="340.1">GND</text>
<text x="381.1" y="338.4">15</text>
<text x="350.5" y="352.5">6</text>
<text x="354" y="354.3">V-</text>
<text x="77.3" y="371.5">5</text>
<text x="77.3" y="368">6</text>
<text x="77.3" y="375.1">4</text>
<text x="77.3" y="382.1">2</text>
<text x="77.3" y="378.6">3</text>
<text x="77.3" y="385.7">1</text>
<text x="75.6" y="443.9">3</text>
<text x="75.6" y="447.4">2</text>
<text x="75.6" y="450.9">1</text>
</g>
<g font-size="3.2" fill="#000080">
<text x="258.3" y="9.6">BEAGLEBONE_CAPE COPY</text>
<text x="258.3" y="6.6">BRD2</text>
<text x="124.7" y="51.9">100</text>
<text x="124.7" y="48.7">R8</text>
<text x="169.3" y="71.5">IRLML0030TRPBF</text>
<text x="169.3" y="68.3">Q1</text>
<text x="375.3" y="69.6">330</text>
<text x="375.3" y="66.5">R3</text>
<text x="143.5" y="75.3">R9</text>
<text x="143.5" y="78.6">10k</text>
<text x="375.3" y="83.7">330</text>
<text x="375.3" y="80.6">R4</text>
<text x="375.3" y="94.8">R5</text>
<text x="375.3" y="97.8">330</text>
<text x="375.3" y="111.9">330</text>
<text x="375.3" y="108.9">R6</text>
<text x="393" y="122.8">R7</text>
<text x="414.1" y="122.8">R18</text>
<text x="393" y="126">1.5k</text>
<text x="414.1" y="126">22k</text>
<text x="393" y="136.6">1.5k</text>
<text x="393" y="133.4">R16</text>
<text x="415.9" y="135.1">R19</text>
<text x="415.9" y="138.4">22k</text>
<text x="393" y="148.9">1.5k</text>
<text x="393" y="145.7">R17</text>
<text x="415.9" y="147.5">R20</text>
<text x="415.9" y="150.7">22k</text>
<text x="72.3" y="166.6">HDR-M-2.54_2x3</text>
<text x="72.3" y="163.4">J5</text>
<text x="350.6" y="191.2">SN65HVD230DRG4</text>
<text x="350.6" y="187.9">U3</text>
<text x="408.1" y="193.5">R2</text>
<text x="415.6" y="195.1" transform="rotate(-90 415.6 195.1)">120</text>
<text x="47.6" y="203.6">I2C-1</text>
<text x="47.6" y="200.4">J7</text>
<text x="306.5" y="203.6">1k</text>
<text x="306.5" y="200.6">R1</text>
<text x="116.1" y="221.6">J3</text>
<text x="116" y="224.8">UART3</text>
<text x="273" y="225.3">U2</text>
<text x="326.3" y="225.2">C1</text>
<text x="273" y="228.2">UEI15-050-Q12N-C</text>
<text x="326.3" y="228.4">100nF</text>
<text x="232.5" y="266.4">UEI15-050-Q12P-C</text>
<text x="438.7" y="305.6">J2</text>
<text x="411.3" y="306.4">DB25MD</text>
<text x="91.3" y="312.3">GPIO Header 1</text>
<text x="109.8" y="315.5">J1</text>
<text x="288.9" y="317.5">C5</text>
<text x="426.5" y="313.3">DB25_MALE_MountingHoles</text>
<text x="254" y="323.7">0.1u</text>
<text x="254" y="320.4">C2</text>
<text x="288.9" y="320.7">0.1u</text>
<text x="391.5" y="321.9">0.1u</text>
<text x="391.6" y="318.8">C6</text>
<text x="364.8" y="327.3">U4</text>
<text x="354.8" y="331.1">MAX3232ECUE+T</text>
<text x="176" y="345">R10</text>
<text x="306.9" y="346.6">0.1u</text>
<text x="306.9" y="343.3">C3</text>
<text x="176" y="348.3">10k</text>
<text x="291.3" y="352.3">0.1u</text>
<text x="292.4" y="349.2">C4</text>
<text x="176" y="359.1">R11</text>
<text x="50.4" y="361">BUTTON_HDR</text>
<text x="176" y="362.4">10k</text>
<text x="45.4" y="366.3">HDR-M-2.54_1x6</text>
<text x="176" y="376.5">10k</text>
<text x="176" y="373.3">R12</text>
<text x="176" y="387.4">R13</text>
<text x="176" y="390.6">10k</text>
<text x="176" y="401.5">R14</text>
<text x="176" y="404.7">10k</text>
<text x="176" y="417.4">R15</text>
<text x="176" y="420.6">10k</text>
<text x="76.2" y="435">GND_HDR</text>
<text x="76.2" y="438.2">HDR-M-2.54_1x3</text>
</g>
<g font-size="3.2" fill="#8d2323">
<text x="228.6" y="15.2">GND</text>
<text x="289.7" y="15.2">GND</text>
<text x="228.6" y="18.8">GPIO1_6</text>
<text x="228.6" y="22.3">GPIO1_2</text>
<text x="282.7" y="18.8">GPIO1_7</text>
<text x="282.7" y="22.3">GPIO1_3</text>
<text x="218.3" y="24.4">P8.7</text>
<text x="228.6" y="25.8">GPIO2_2</text>
<text x="228.6" y="29.4">GPIO2_5</text>
<text x="282.7" y="25.8">GPIO2_3</text>
<text x="282.7" y="29.4">GPIO2_4</text>
<text x="228.6" y="32.9">GPIO1_13</text>
<text x="280.7" y="32.9">GPIO1_12</text>
<text x="228.6" y="36.4">EHRPWM2B</text>
<text x="228.6" y="39.9">GPIO1_15</text>
<text x="280.7" y="36.4">GPIO0_26</text>
<text x="280.7" y="39.9">GPIO1_14</text>
<text x="228.6" y="43.5">GPIO0_27</text>
<text x="228.6" y="47">EHRPWM2A</text>
<text x="280.7" y="47">GPIO1_31</text>
<text x="282.7" y="43.5">GPIO2_1</text>
<text x="228.6" y="50.5">GPIO1_30</text>
<text x="282.7" y="50.5">GPIO1_5</text>
<text x="228.6" y="54">GPIO1_4</text>
<text x="228.6" y="57.6">GPIO1_0</text>
<text x="280.7" y="57.6">GPIO1_29</text>
<text x="282.7" y="54">GPIO1_1</text>
<text x="228.6" y="61.1">GPIO2_22</text>
<text x="228.6" y="64.6">GPIO2_23</text>
<text x="280.7" y="61.1">GPIO2_24</text>
<text x="280.7" y="64.6">GPIO2_25</text>
<text x="228.6" y="68.2">UART5_CTSN</text>
<text x="228.6" y="71.7">UART4_RTSN</text>
<text x="275.6" y="68.2">UART5_RTSN</text>
<text x="275.6" y="71.7">UART3_RTSN</text>
<text x="228.6" y="75.2">UART4_CTSN</text>
<text x="275.6" y="75.2">UART3_CTSN</text>
<text x="228.6" y="78.7">UART5_TXD</text>
<text x="228.6" y="82.3">GPIO2_12</text>
<text x="277.5" y="78.7">UART5_RXD</text>
<text x="280.7" y="82.3">GPIO2_13</text>
<text x="228.6" y="85.8">GPIO2_10</text>
<text x="228.6" y="89.3">GPIO2_8</text>
<text x="280.7" y="85.8">GPIO2_11</text>
<text x="282.7" y="89.3">GPIO2_9</text>
<text x="228.6" y="92.9">GPIO2_6</text>
<text x="282.7" y="92.9">GPIO2_7</text>
<text x="228.6" y="107">GND</text>
<text x="289.7" y="107">GND</text>
<text x="228.6" y="110.5">VDD_3V3EXP</text>
<text x="275.6" y="110.5">VDD_3V3EXP</text>
<text x="228.6" y="114">VDD_5V</text>
<text x="228.6" y="117.5">SYS_5V</text>
<text x="283.7" y="114">VDD_5V</text>
<text x="284.5" y="117.5">SYS_5V</text>
<text x="228.6" y="121.1">PWR_BUT</text>
<text x="228.6" y="124.6">UART4_RXD</text>
<text x="276" y="121.1">SYS_RESETN</text>
<text x="280.7" y="124.6">GPIO1_28</text>
<text x="228.6" y="128.1">UART4_TXD</text>
<text x="228.6" y="131.7">GPIO1_16</text>
<text x="278.5" y="131.7">EHRPWM1B</text>
<text x="278.5" y="128.1">EHRPWM1A</text>
<text x="228.6" y="135.2">I2C1_SCL</text>
<text x="280.6" y="135.2">I2C1_SDA</text>
<text x="228.6" y="138.7">I2C2_SCL</text>
<text x="228.6" y="142.2">UART2_TXD</text>
<text x="277.5" y="142.2">UART2_RXD</text>
<text x="280.6" y="138.7">I2C2_SDA</text>
<text x="228.6" y="145.8">GPIO1_17</text>
<text x="228.6" y="149.3">GPIO3_21</text>
<text x="277.5" y="149.3">UART1_RXD</text>
<text x="277.7" y="145.8">UART1_TXD</text>
<text x="228.6" y="152.8">GPIO3_19</text>
<text x="281.2" y="152.8">SPI1_CS0</text>
<text x="228.6" y="156.4">SPI1_DO</text>
<text x="228.6" y="159.9">SPI1_SCLK</text>
<text x="281.1" y="159.9">VDD_ADC</text>
<text x="283.8" y="156.4">SPI1_DI</text>
<text x="228.6" y="163.4">AIN4</text>
<text x="228.6" y="166.9">AIN6</text>
<text x="278.7" y="163.4">GNDA_ADC</text>
<text x="289.1" y="166.9">AIN5</text>
<text x="228.6" y="170.5">AIN2</text>
<text x="228.6" y="174">AIN0</text>
<text x="289.1" y="170.5">AIN3</text>
<text x="289.1" y="174">AIN1</text>
<text x="228.6" y="177.5">CLKOUT2#GPIO3_20</text>
<text x="277.7" y="177.5">UART3_TXD</text>
<text x="228.6" y="181">GND</text>
<text x="228.6" y="184.6">GND</text>
<text x="289.7" y="181">GND</text>
<text x="289.7" y="184.6">GND</text>
</g>
<g font-size="3.2" fill="#00f">
<text x="110.2" y="52.3" transform="rotate(-90 110.2 52.3)">BRD2_P8.7</text>
<text x="168.2" y="52.1">WARNING_LAMP</text>
<text x="416.9" y="64.5">BRD2_P9.32</text>
<text x="358.9" y="71.5">AIN1</text>
<text x="358.9" y="85.6">AIN2</text>
<text x="357.2" y="99.7">AIN3</text>
<text x="193.5" y="108.5">VDD_3V3</text>
<text x="305.8" y="108.5">VDD_3V3</text>
<text x="314.6" y="112.1">BRD2_P9.6</text>
<text x="186.7" y="122.7">UART4 RX</text>
<text x="185.1" y="126.2">UART4 TX</text>
<text x="408.8" y="126.2" transform="rotate(-90 408.8 126.2)">AIN4</text>
<text x="439.9" y="128">V_1</text>
<text x="408.6" y="137" transform="rotate(-90 408.6 137)">AIN5</text>
<text x="190.4" y="140.3">UART2 TX</text>
<text x="318.2" y="140.3">UART2 RX</text>
<text x="335.8" y="143.8">BRD2_P9.24</text>
<text x="439.9" y="140.3">V_2</text>
<text x="335.8" y="147.4">BRD2_P9.26</text>
<text x="408.8" y="149.2" transform="rotate(-90 408.8 149.2)">AIN6</text>
<text x="439.9" y="152.6">V_3</text>
<text x="207" y="161.5">AIN4</text>
<text x="191.2" y="165">AIN6</text>
<text x="318.2" y="166.8">AIN5</text>
<text x="207" y="168.5">AIN2</text>
<text x="318.2" y="170.3">AIN3</text>
<text x="319.9" y="173.8">AIN1</text>
<text x="332.3" y="176">BRD2_P9.42</text>
<text x="413.4" y="184.4">CANH</text>
<text x="313.8" y="195.2">BRD2_P9.26</text>
<text x="338" y="195.5">1</text>
<text x="343.2" y="196.9">D</text>
<text x="353.1" y="196.9">CANH</text>
<text x="365.4" y="195.5">7</text>
<text x="314.1" y="198.8">BRD2_P9.24</text>
<text x="338" y="199">4</text>
<text x="343.2" y="200.4">R</text>
<text x="353.7" y="200.4">CANL</text>
<text x="365.4" y="199">6</text>
<text x="415.2" y="198.5">CANL</text>
<text x="338" y="206.1">8</text>
<text x="343.2" y="207.5">RS</text>
<text x="354.1" y="207.5">VREF</text>
<text x="365.4" y="206.1">5</text>
<text x="496.3" y="209.1">WARNING_LAMP</text>
<text x="308.1" y="212.6">VDD_3V3</text>
<text x="471.6" y="219.7">AIN0</text>
<text x="485.7" y="217.9">V_1</text>
<text x="189.4" y="223.2">AIRCRAFT_POWER</text>
<text x="471.6" y="226.7">AIN1</text>
<text x="484" y="223.2">V_2</text>
<text x="82.9" y="232.2">BRD2_P9.42</text>
<text x="246.7" y="232.6">1</text>
<text x="251.1" y="234">+Vin</text>
<text x="265.6" y="234">Output Trim</text>
<text x="287.5" y="232.6">4</text>
<text x="471.6" y="233.8">AIN2</text>
<text x="485.7" y="230.3">V_3</text>
<text x="86.4" y="235.7">BRD2_P9.5</text>
<text x="471.6" y="240.8">AIN3</text>
<text x="471.6" y="245.1">BRD2_P9.5</text>
<text x="246.7" y="246.7">2</text>
<text x="251.1" y="248.1">-Vin</text>
<text x="276.2" y="248.1">-Vout</text>
<text x="287.5" y="246.7">5</text>
<text x="471.6" y="248.6">BRD2_P9.5</text>
<text x="471.6" y="255">CANL</text>
<text x="471.6" y="252.1">BRD2_P9.5</text>
<text x="215.2" y="260.8">BRD2_P9.5</text>
<text x="246.7" y="260.8">3</text>
<text x="251.1" y="262.2">+Vout</text>
<text x="287.5" y="260.8">6</text>
<text x="471.6" y="258.5">CANH</text>
<text x="471.6" y="262">RS232_1_TX</text>
<text x="268.7" y="265.7">On/Off Control</text>
<text x="471.6" y="269.1">RS232_1_RX</text>
<text x="471.6" y="276.1">RS232_2_TX</text>
<text x="471.6" y="283.2">RS232_2_RX</text>
<text x="480.4" y="297.3">AIRCRAFT_POWER</text>
<text x="402.8" y="323.7">VDD_3V3</text>
<text x="350.5" y="334.9">1</text>
<text x="350.5" y="341.9">3</text>
<text x="354" y="336.6">C1+</text>
<text x="381.1" y="341.9">14</text>
<text x="402.8" y="341.4">RS232_1_TX</text>
<text x="350.5" y="345.4">4</text>
<text x="354" y="343.7">C1-</text>
<text x="354" y="347.2">C2+</text>
<text x="368.9" y="343.7">T1OUT</text>
<text x="371.7" y="347.2">R1IN</text>
<text x="381.1" y="345.4">13</text>
<text x="402.8" y="344.9">RS232_1_RX</text>
<text x="200" y="350.2">VDD_3V3</text>
<text x="350.5" y="349">5</text>
<text x="354" y="350.7">C2-</text>
<text x="368.7" y="350.7">R1OUT</text>
<text x="381.1" y="352.5">11</text>
<text x="381.1" y="349">12</text>
<text x="395.8" y="352">UART2 TX</text>
<text x="395.8" y="348.4">UART2 RX</text>
<text x="350.5" y="356">7</text>
<text x="350.5" y="359.6">8</text>
<text x="354" y="357.8">T2OUT</text>
<text x="372" y="357.8">T2IN</text>
<text x="372" y="354.3">T1IN</text>
<text x="381.1" y="359.6">9</text>
<text x="381.1" y="356">10</text>
<text x="395.8" y="359">UART4 RX</text>
<text x="395.8" y="355.5">UART4 TX</text>
<text x="200" y="364.3">VDD_3V3</text>
<text x="354" y="361.3">R2IN</text>
<text x="368.7" y="361.3">R2OUT</text>
<text x="320.3" y="367.8">RS232_2_TX</text>
<text x="325.5" y="373.1">RS232_2_RX</text>
<text x="200" y="378.4">VDD_3V3</text>
<text x="200" y="392.5">VDD_3V3</text>
<text x="200" y="406.6">VDD_3V3</text>
<text x="200" y="422.5">VDD_3V3</text>
</g>
<g font-size="3.2" fill="#840000">
<text x="437.1" y="207" transform="rotate(-90 437.1 207)">0</text>
<text x="447.5" y="213.1">1</text>
<text x="447.5" y="220.2">2</text>
<text x="447.5" y="216.7">14</text>
<text x="447.5" y="227.3">3</text>
<text x="447.5" y="223.7">15</text>
<text x="447.5" y="230.8">16</text>
<text x="447.5" y="234.3">4</text>
<text x="447.5" y="237.8">17</text>
<text x="447.5" y="241.4">5</text>
<text x="447.5" y="244.9">18</text>
<text x="447.5" y="248.4">6</text>
<text x="447.5" y="252">19</text>
<text x="447.5" y="255.5">7</text>
<text x="447.5" y="262.5">8</text>
<text x="447.5" y="259">20</text>
<text x="447.5" y="269.6">9</text>
<text x="447.5" y="266.1">21</text>
<text x="447.5" y="273.1">22</text>
<text x="447.5" y="276.6">10</text>
<text x="447.5" y="280.2">23</text>
<text x="447.5" y="283.7">11</text>
<text x="447.5" y="287.2">24</text>
<text x="447.5" y="290.8">12</text>
<text x="447.5" y="297.8">13</text>
<text x="447.5" y="294.3">25</text>
</g>
<g font-size="3.2" fill="#f00">
<text x="338" y="213.1">3</text>
<text x="343.2" y="214.6">VCC</text>
<text x="381.1" y="334.9">16</text>
<text x="350.5" y="338.4">2</text>
<text x="354" y="340.1">V+</text>
<text x="373.1" y="336.6">VCC</text>
</g>
</svg>
